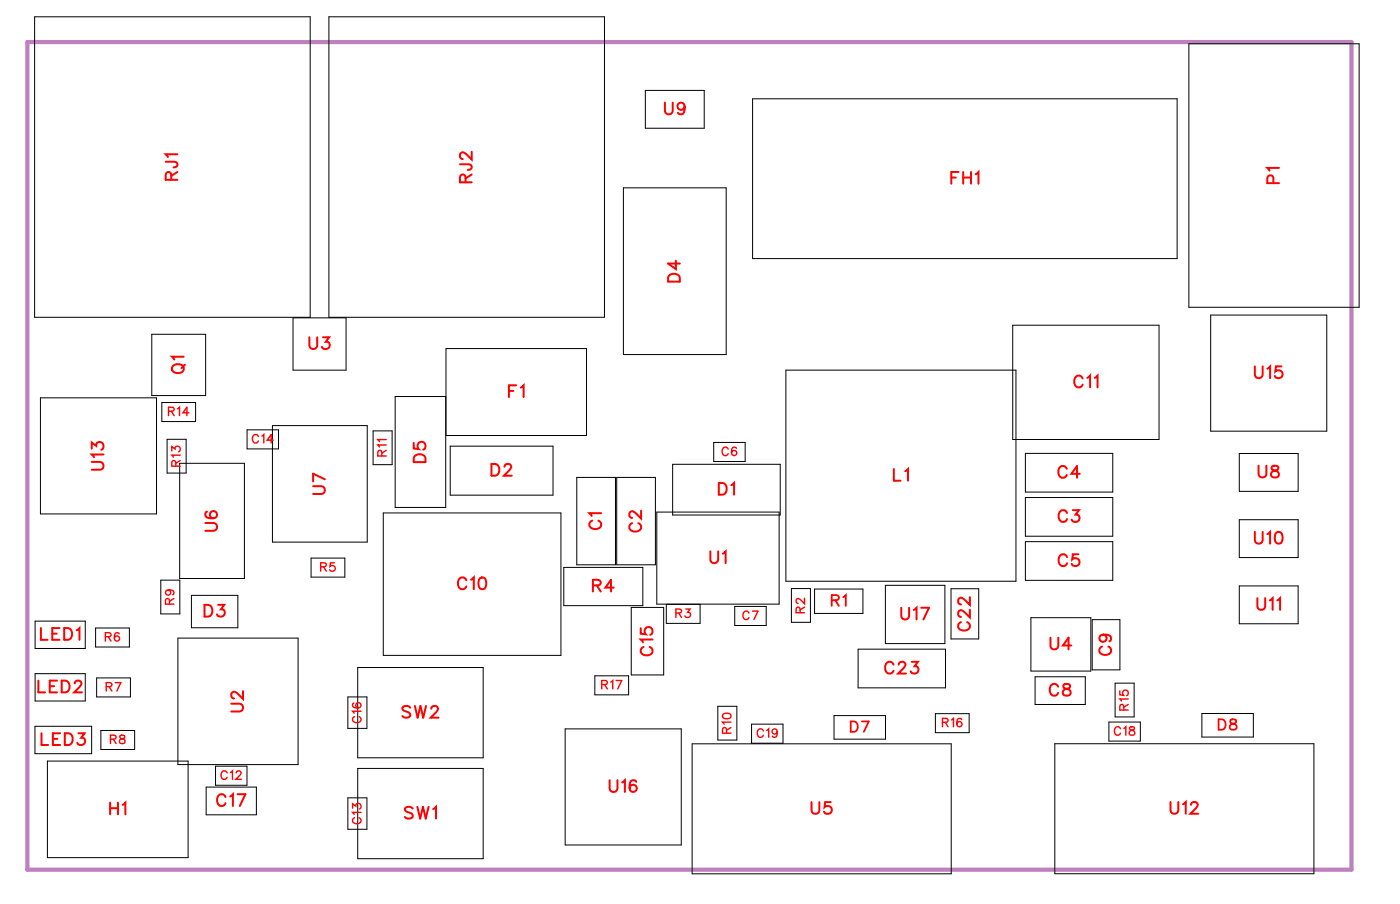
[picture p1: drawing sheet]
<svg xmlns="http://www.w3.org/2000/svg" width="85mm" height="55mm" viewBox="0 0 85 55" stroke-linecap="round" stroke-linejoin="round" font-family="sans-serif">
<path d="M1.7 2.5h80v50h-80z" fill="none" stroke="#bf80bf" stroke-width=".25"/>
<g fill="none" stroke="#000" stroke-width=".06">
<path d="M2.1 1h16.6v18.2h-16.6zM17.7 19.2h3.2v3.2h-3.2zM19.9 1h16.6v18.2h-16.6zM37.7 11.3h6.2v10.1h-6.2zM39 5.5h3.5v2.2h-3.5zM45.5 6h25.6v9.6h-25.6zM61.2 19.6h8.8v7h-8.8zM71.8 2.6h10.3v16h-10.3zM73.1 19h7.1v7h-7.1zM2.1 37.5h3.1v1.7h-3.1zM2.4 24h7.1v7h-7.1zM5.8 37.9h2v1.2h-2z"/>
<path d="M9.2 20.2h3.2v3.7h-3.2zM9.7 35h1.2v2.1h-1.2zM9.8 24.3h2v1.2h-2zM10.1 26.5h1.1v2.1h-1.1zM10.7 38.6h7.3v7.6h-7.3zM10.9 28h3.9v6.9h-3.9zM11.6 36h2.8v1.9h-2.8zM14.9 26h1.9v1.1h-1.9zM16.5 25.7h5.7v7.1h-5.7zM18.8 33.7h2v1.2h-2zM22.5 26h1.2v2.1h-1.2zM23.2 31h10.7v8.6h-10.7z"/>
<path d="M26.9 24h-3v6.7h3v-9.6h8.5v5.2h-8.5M27.2 27h6.2v2.9h-6.2zM34.1 34.3h4.7v2.3h-4.7zM34.8 28.8h2.4v5.3h-2.4zM37.3 28.8h2.3v5.3h-2.3zM38.1 36.7h2v4.1h-2zM39.7 30.9h7.4v5.6h-7.4zM40.3 36.5v1.2h2v-1.2M40.6 28.1h6.5v3h-6.5zM43.1 26.7h1.9v1.2h-1.9zM44.4 36.6h1.9v1.2h-1.9zM47.5 22.4h13.9v12.7h-13.9z"/>
<path d="M47.8 35.6h1.2v2h-1.2zM49.2 35.6h2.9v1.5h-2.9zM51.8 39.2h5.3v2.4h-5.3zM53.5 35.4h3.6v3.5h-3.6zM57.5 35.6h1.6v3h-1.6zM62 27.4h5.2v2.3h-5.2zM62 30.1h5.2v2.3h-5.2zM62 32.7h5.2v2.4h-5.2zM62.3 37.3h3.6v3.2h-3.6zM66 37.4h1.7v3.1h-1.7zM74.9 35.4h3.5v2.3h-3.5zM74.9 31.4h3.5v2.3h-3.5z"/>
<path d="M74.9 27.4h3.5v2.3h-3.5zM2.1 43.9h3.4v1.6h-3.4zM2.1 40.7h3.1v1.7h-3.1zM2.9 46h8.5v5.8h-8.5zM5.8 41h2.1v1.1h-2.1zM6.1 44.1h2v1.2h-2zM12.5 47.6h3v1.6h-3zM13 46.3h1.9v1.1h-1.9zM21 48.2h1.2v1.9h-1.2zM21 42.1h1.2v1.9h-1.2zM21.6 40.3h7.6v5.5h-7.6zM21.6 46.4h7.6v5.5h-7.6z"/>
<path d="M34.1 44h7.1v7h-7.1zM35.9 40.8h2.1v1.2h-2.1zM41.8 44.9h15.7v7.9h-15.7zM43.4 42.7h1.1v2h-1.1zM45.4 43.7h1.9v1.2h-1.9zM50.4 43.2h3.1v1.5h-3.1zM56.5 43.1h2.1v1.2h-2.1zM62.5 40.9h3.1v1.7h-3.1zM63.7 44.9h15.7v7.9h-15.7zM67 43.6h1.9v1.2h-1.9zM67.4 41.3h1.1v2h-1.1zM72.6 43.1h3.1v1.4h-3.1z"/>
</g>
<g fill="none" stroke="#f00" stroke-width=".12">
<path d="M10 9.8h.7v.2l-.2 .1M10.3 10.9v-.4l-.2-.1-.1 .2v.3h.7M10.7 9.3h-.7l.1 .2M10.7 10.4l-.4 .2M27.8 9.9l.6 .1 .1 .2-.2 .1M28.1 11v-.4l-.2-.1-.1 .2v.3h.7M28.5 9.2v.4l-.3-.3-.3-.1-.1 .1v.2l.2 .1M28.5 10.5l-.4 .3M40.2 6.2v.5l.2 .2 .2-.1v-.6M40.5 16.6l.1-.1 .4 .1 .1 .4h-.7zM40.8 15.8v.5l-.4-.4h.7M41.4 6.4a.22 .22 0 0 1-.3 .2 .22 .22 0 0 1-.1-.3 .22 .22 0 0 1 .3 0l.1 .1a.34 .34 0 0 1-.3 .5l-.1-.1"/>
<path d="M57.5 10.7h.2M57.9 10.4h-.4v.7M58.2 10.7h.5M58.2 10.4v.7M58.7 10.4v.7M58.9 10.5l.2-.1v.7M76.9 11.1v-.4l-.3-.1v.5h.7M77.3 10.1h-.7l.1 .2M2.5 37.9v.8h.4M3.2 38.3h.2M3.6 37.9h-.4v.8h.4M3.9 37.9h.2a.38 .38 0 0 1 .3 .4 .38 .38 0 0 1-.3 .4h-.2z"/>
<path d="M4.6 38.1l.2-.2v.8M5.5 27.9h.6l.2 .2-.1 .2-.7 .1M5.5 27.1v-.4l.3 .2a.24 .24 0 0 1 .4-.1 .24 .24 0 0 1-.1 .4M6.3 27.5h-.8l.2 .1M10.5 22.1a.35 .35 0 0 1 .4-.1 .35 .35 0 0 1 .2 .4 .33 .33 0 0 1-.5 .1 .33 .33 0 0 1-.1-.4zM11.1 21.6h-.7l.1 .1M11.2 22l-.2 .2M12.4 36.5h.2a.38 .38 0 0 1 .2 .4 .38 .38 0 0 1-.2 .3h-.2zM12.4 31.6h.5l.2 .2-.1 .2-.6 .1M12.5 30.9h-.1a.35 .35 0 0 0 .3 .5 .35 .35 0 0 0 .4-.3 .22 .22 0 0 0-.2-.2 .22 .22 0 0 0-.2 .2 .22 .22 0 0 0 .2 .2M13.2 36.5h.3l-.2 .3a.24 .24 0 0 1 .2 .4 .24 .24 0 0 1-.4-.1M18.7 20.4v.5l.2 .2 .2-.1 .1-.6"/>
<path d="M18.9 29.4h.5l.2 .2-.1 .2h-.6M19.5 20.4h.4l-.2 .2a.24 .24 0 0 1 .2 .4 .25 .25 0 0 1-.5 0M19.6 29l-.7-.4v.5M25 26.8v.3h.3a.25 .25 0 0 1 0-.3 .25 .25 0 0 1 .4 0 .25 .25 0 0 1-.1 .4M25.1 27.5l.2-.1 .3 .1 .1 .4h-.7zM28.2 35.1a.26 .26 0 0 0-.3-.2 .26 .26 0 0 0-.2 .3v.1a.26 .26 0 0 0 .2 .3 .26 .26 0 0 0 .3-.2M28.5 35l.1-.1v.7M29 34.9h.1a.37 .37 0 0 1 .3 .3 .37 .37 0 0 1-.3 .4 .45 .45 0 0 1-.1-.7zM29.7 28h.2a.38 .38 0 0 1 .3 .4 .38 .38 0 0 1-.3 .3h-.2zM30.5 28.2l.1-.2h.2l.1 .2-.1 .2-.4 .3h.5M30.7 23.6h.3M31.2 23.3h-.5v.7"/>
<path d="M31.5 23.4l.1-.1v.7M35.8 31.5a.26 .26 0 0 0-.2 .3 .26 .26 0 0 0 .3 .2h.2a.26 .26 0 0 0 .2-.2 .26 .26 0 0 0-.1-.3M35.8 35.4l.4-.1 .1-.1-.2-.2h-.3v.7M36.1 35.4l.2 .3M36.3 31h-.7l.1 .2M37.1 35.5h-.5l.3-.5v.7M38.2 31.6a.26 .26 0 0 0-.2 .3 .26 .26 0 0 0 .3 .2h.2a.26 .26 0 0 0 .2-.2 .26 .26 0 0 0-.1-.3M38.7 37.9v.4h.3a.25 .25 0 0 1 0-.4 .25 .25 0 0 1 .4 .1 .25 .25 0 0 1-.1 .4M38.7 30.9v.4l-.3-.3-.2-.1-.2 .1v.2l.2 .1M38.9 39.1a.26 .26 0 0 0-.2 .3 .26 .26 0 0 0 .3 .2h.2a.26 .26 0 0 0 .2-.2 .26 .26 0 0 0-.1-.3M39.4 38.6h-.7l.1 .2M42.9 33.3v.5l.2 .2 .3-.1v-.6"/>
<path d="M43.4 29.2h.3a.38 .38 0 0 1 .2 .3 .38 .38 0 0 1-.2 .4h-.3zM43.7 33.4l.1-.1v.7M44.2 29.3l.2-.1v.7M54 28.3v.7h.4M54.5 36.7v.5l.2 .2 .2-.1v-.6M54.7 28.5l.2-.2v.7M55.1 40h.4l-.2 .3a.24 .24 0 0 1 .1 .3 .24 .24 0 0 1-.4 0M55.2 36.9l.2-.2v.7M55.7 36.7h.4l-.3 .7M58.1 37.6a.26 .26 0 0 0-.2 .3 .26 .26 0 0 0 .3 .2h.1a.26 .26 0 0 0 .3-.2 .26 .26 0 0 0-.2-.3M58.6 36.8v.5l-.3-.3-.3-.1-.1 .1v.1l.2 .2M58.6 36.1v.4l-.3-.3-.3-.1-.1 .1v.2l.2 .1"/>
<path d="M63.5 38.5v.5l.2 .2 .2-.1v-.6M64.5 28.3a.26 .26 0 0 0-.3-.1 .26 .26 0 0 0-.3 .2v.2a.26 .26 0 0 0 .3 .3 .26 .26 0 0 0 .3-.2M64.5 31a.26 .26 0 0 0-.3-.2 .26 .26 0 0 0-.2 .3v.2a.26 .26 0 0 0 .2 .2 .26 .26 0 0 0 .3-.1M64.5 33.7a.26 .26 0 0 0-.3-.2 .26 .26 0 0 0-.2 .3v.1a.26 .26 0 0 0 .2 .3 .26 .26 0 0 0 .3-.2M64.7 39h-.5l.4-.5v.7M64.8 30.8h.4l-.2 .3a.24 .24 0 0 1 .2 .4 .25 .25 0 0 1-.5-.1M65.2 33.5h-.4v.3a.25 .25 0 0 1 .4 0 .25 .25 0 0 1-.1 .4 .25 .25 0 0 1-.4-.1M65.2 28.6h-.5l.4-.4v.7M65.4 22.9a.26 .26 0 0 0-.3-.2 .26 .26 0 0 0-.2 .3v.1a.26 .26 0 0 0 .2 .3 .26 .26 0 0 0 .3-.2M65.7 22.8l.2-.1v.7M66.1 22.8l.2-.1v.7M66.6 39.1a.26 .26 0 0 0-.2 .3 .26 .26 0 0 0 .3 .2h.2a.26 .26 0 0 0 .2-.2 .26 .26 0 0 0-.1-.3"/>
<path d="M66.7 38.3a.22 .22 0 0 1 .1 .3 .22 .22 0 0 1-.3 .1 .22 .22 0 0 1 0-.3l.2-.1a.34 .34 0 0 1 .4 .3l-.1 .1M75.8 32.1v.5l.2 .2 .3-.1v-.6M75.8 22.1v.5l.2 .2 .3-.1v-.6M76 36.1v.5l.2 .2 .2-.1v-.6M76 28.1v.5l.2 .2 .3-.1v-.6M76.6 32.3l.1-.2v.7M76.6 22.3l.1-.2v.7M76.7 36.3l.2-.2v.7M76.9 28.2v.2l.3 .1 .1 .1a.24 .24 0 0 1-.3 .3 .24 .24 0 0 1-.2-.3l.4-.3v-.1zM77.1 32.2l.1-.1a.37 .37 0 0 1 .3 .4 .37 .37 0 0 1-.3 .3 .45 .45 0 0 1-.1-.6zM77.2 36.3l.1-.2v.7M77.4 22.1h-.3v.3a.25 .25 0 0 1 .3 0 .25 .25 0 0 1 0 .4 .25 .25 0 0 1-.4-.1"/>
<path d="M2.3 41.1v.7h.4M2.5 44.3v.7h.4M3 41.5h.3M3.2 44.6h.3M3.4 41.1h-.4v.7h.4M3.6 44.3h-.4v.7h.4M3.7 41.1h.3a.38 .38 0 0 1 .2 .4 .38 .38 0 0 1-.2 .3h-.3zM3.9 44.3h.3a.38 .38 0 0 1 .2 .4 .38 .38 0 0 1-.2 .3h-.3zM4.5 41.3l.1-.2h.2l.1 .2-.1 .2-.3 .3h.5M4.7 44.3h.4l-.2 .3a.24 .24 0 0 1 .2 .4 .24 .24 0 0 1-.4-.1M6.7 48.5v.7M6.7 48.8h.4"/>
<path d="M7.1 48.5v.7M7.4 48.6l.2-.1v.7M13.6 48.2a.26 .26 0 0 0-.3-.2 .26 .26 0 0 0-.2 .3v.1a.26 .26 0 0 0 .2 .3 .26 .26 0 0 0 .3-.2M13.9 48.1l.2-.1v.7M14 42.5h.5l.2 .2-.1 .3h-.6M14.4 48h.4l-.3 .7M14.7 41.8v.4l-.4-.3-.2-.1-.1 .1v.2l.1 .1M24.8 42.7l-.2-.1-.3 .1 .1 .2 .4 .3v.1l-.2 .1-.3-.1M24.9 48.8l-.1-.1-.3 .1v.2l.4 .3v.1l-.1 .1-.3-.1M25.1 42.6l.1 .8 .2-.8 .2 .8 .1-.8M25.2 48.7l.2 .8 .2-.8 .1 .8 .2-.8M26.1 42.8l.1-.2h.1l.2 .2-.1 .2-.4 .4h.5"/>
<path d="M26.2 48.9l.1-.2v.8M36.8 47.1v.5l.2 .2 .3-.1v-.6M37.6 47.3l.2-.2v.7M38.4 47.2a.35 .35 0 0 0-.4 .2 .35 .35 0 0 0 .2 .4 .22 .22 0 0 0 .3-.2 .22 .22 0 0 0-.2-.2 .22 .22 0 0 0-.3 .2M49 48.5v.5l.2 .2 .3-.1v-.6M50.2 48.5h-.3l-.1 .3a.25 .25 0 0 1 .4 0 .25 .25 0 0 1 0 .3 .25 .25 0 0 1-.4-.1M54 40.2a.26 .26 0 0 0-.3-.2 .26 .26 0 0 0-.2 .3v.1a.26 .26 0 0 0 .2 .3 .26 .26 0 0 0 .3-.2M54.3 40.2l.1-.2h.2l.1 .1-.1 .3-.3 .3h.4M63.9 41.5a.26 .26 0 0 0-.3-.2 .26 .26 0 0 0-.2 .3v.2a.26 .26 0 0 0 .2 .2 .26 .26 0 0 0 .3-.1M64.3 41.4v.2l.3 .1 .1 .1a.24 .24 0 0 1-.3 .2 .24 .24 0 0 1-.2-.2l.5-.3-.1-.1zM70.7 48.5v.5l.2 .2 .3-.1v-.6M71.5 48.6l.1-.1v.7"/>
<path d="M72 48.6l.1-.1h.1l.2 .1-.1 .2-.4 .4h.5"/>
</g>
<path d="M50.3 36.3l.3-.1 .1-.2h-.4v.6M50.5 36.3l.2 .3M50.9 36.1l.2-.1v.6M51.4 43.6h.2a.34 .34 0 0 1 .2 .3 .34 .34 0 0 1-.2 .3h-.2zM52.1 43.6h.4l-.3 .6M73.6 43.5h.2a.34 .34 0 0 1 .3 .3 .34 .34 0 0 1-.3 .3h-.2zM74.4 43.5v.2a.26 .26 0 0 1 .2 .1 .26 .26 0 0 1 .1 .3h-.3a.26 .26 0 0 1 0-.3 .26 .26 0 0 1 .3-.1v-.2z" fill="none" stroke="#f00" stroke-width=".11"/>
<g fill="none" stroke="#f00" stroke-width=".08">
<path d="M6.4 38.5l.3-.1v-.1l-.3-.1v.5M6.5 38.5l.2 .2M7.2 38.3v-.1a.22 .22 0 0 0-.3 .3 .22 .22 0 0 0 .3 .2 .16 .16 0 0 0-.1-.3 .16 .16 0 0 0-.2 .2M10.2 35.6a.16 .16 0 0 1 .1 .3 .16 .16 0 0 1-.2 0 .16 .16 0 0 1 0-.2h.4l-.1 .2M10.2 24.8h.3v-.1l-.3-.1v.5M10.2 36.5v-.3h-.1l-.1 .3h.5M10.4 24.8l.1 .3M10.4 27.2v-.2l.2 .1a.17 .17 0 0 1 .2-.1 .17 .17 0 0 1 0 .3M10.5 36.2l-.3 .1M10.6 28.2v-.3l-.1-.1-.1 .4h.5M10.7 24.7l.1-.1v.5M10.9 27.5h-.5l.1 .1"/>
<path d="M10.9 27.8l-.3 .2M11.4 24.9h-.3l.2-.3v.5M15.6 26.4a.19 .19 0 0 0-.2-.1 .19 .19 0 0 0-.1 .1v.2a.19 .19 0 0 0 .1 .2 .19 .19 0 0 0 .2-.2M15.8 26.3h.1v.5M16.5 26.6h-.4l.3-.3v.5M19.4 34.2h.3v-.1l-.3-.1v.5M19.5 34.2l.2 .3M20.2 34h-.2l-.1 .2a.18 .18 0 0 1 .3 0 .18 .18 0 0 1 0 .3 .18 .18 0 0 1-.3-.1M23.1 27.5l-.1-.2-.1-.1-.1 .3h.5M23.3 26.9h-.5l.1 .1M23.3 26.6h-.5l.1 .1M23.3 27.2l-.2 .2"/>
<path d="M40.8 37h.3l.1-.1-.4-.1v.5M41 37l.2 .3M41.4 36.8h.3l-.1 .2a.17 .17 0 0 1 .1 .3 .17 .17 0 0 1-.3-.1M44 27.1a.19 .19 0 0 0-.2-.1 .19 .19 0 0 0-.2 .2v.1a.19 .19 0 0 0 .2 .2 .19 .19 0 0 0 .2-.1M44.5 27.1v-.1a.22 .22 0 0 0-.3 .3 .22 .22 0 0 0 .3 .2 .16 .16 0 0 0-.1-.3 .16 .16 0 0 0-.2 .2M45.3 37a.19 .19 0 0 0-.3-.1 .19 .19 0 0 0-.1 .2v.1a.19 .19 0 0 0 .1 .2 .19 .19 0 0 0 .3-.1M45.5 36.9h.3l-.2 .5M48.3 37v-.3h-.1l-.1 .3h.5M48.6 36.1v.4l-.4-.3-.1 .1 .1 .2M48.6 36.7l-.3 .1M6.4 41.5h.3l.1-.2-.4-.1v.5M6.6 41.5l.2 .2"/>
<path d="M6.7 44.7l.3-.1v-.1l-.3-.1v.5M6.8 44.7l.2 .2M7 41.2h.3l-.2 .5M7.3 44.4v.2l.3 .2a.17 .17 0 0 1-.2 .1 .17 .17 0 0 1-.2-.1l.3-.3v-.1zM13.7 46.7a.19 .19 0 0 0-.2-.1 .19 .19 0 0 0-.1 .2v.1a.19 .19 0 0 0 .1 .2 .19 .19 0 0 0 .2-.1M13.9 46.7l.1-.1v.5M14.3 46.7l.1-.1 .2 .1-.4 .4h.4M21.3 48.8v-.2l.2 .1a.17 .17 0 0 1 .3-.1 .17 .17 0 0 1-.1 .3M21.4 42.5h-.1a.22 .22 0 0 0 .3 .3 .22 .22 0 0 0 .1-.3 .16 .16 0 0 0-.2 .1 .16 .16 0 0 0 .1 .2M21.4 49.4a.19 .19 0 0 0-.1 .2 .19 .19 0 0 0 .2 .2h.1a.19 .19 0 0 0 .2-.2 .19 .19 0 0 0-.1-.2M21.4 43.3a.19 .19 0 0 0-.1 .2 .19 .19 0 0 0 .2 .2h.1a.19 .19 0 0 0 .2-.2 .19 .19 0 0 0-.1-.2M21.8 49.1h-.5l.1 .1"/>
<path d="M21.8 43h-.5l.1 .1M36.4 41.4l.2-.1 .1-.1-.3-.1v.5M36.5 41.4l.2 .2M36.9 41.2l.1-.1v.5M37.2 41.1h.4l-.3 .5M43.7 43.2a.25 .25 0 0 1 .3-.1 .25 .25 0 0 1 .1 .3 .25 .25 0 0 1-.3 0 .25 .25 0 0 1-.1-.2zM43.9 44.3v-.3h-.1l-.1 .3h.5M44.2 43.6h-.5l.1 .1M44.2 44l-.3 .1M46.1 44.2a.19 .19 0 0 0-.2-.2 .19 .19 0 0 0-.1 .2v.1a.19 .19 0 0 0 .1 .2 .19 .19 0 0 0 .2-.1M46.3 44.1l.1-.1v.5M47 44.2a.16 .16 0 0 1-.3 .1 .16 .16 0 0 1 0-.2 .16 .16 0 0 1 .2 0v.4h-.2"/>
<path d="M56.9 43.6h.3l.1-.1-.4-.1v.5M57.1 43.6l.2 .3M57.5 43.5l.1-.1v.5M58.1 43.5v-.1a.22 .22 0 0 0-.3 .2 .22 .22 0 0 0 .3 .2 .16 .16 0 0 0-.1-.2 .16 .16 0 0 0-.2 .1M67.7 41.7v.3h.2a.18 .18 0 0 1 0-.3 .18 .18 0 0 1 .2 .1 .18 .18 0 0 1 0 .2M67.7 44a.19 .19 0 0 0-.2-.1 .19 .19 0 0 0-.2 .2v.1a.19 .19 0 0 0 .2 .2 .19 .19 0 0 0 .2-.1M67.9 44l.1-.1v.5M67.9 42.9v-.3h-.1l-.1 .3h.5M68.2 42.2h-.5l.1 .2M68.2 42.6l-.3 .1M68.3 43.9v.2a.21 .21 0 0 1 .2 0 .21 .21 0 0 1 0 .3h-.3v-.2l.3-.2v-.1z"/>
</g>
<g font-size="1.2" fill="#fff">
<text x="11" y="10.9" transform="rotate(-90 11 10.9)">RJ1</text>
<text x="28.8" y="11.1" transform="rotate(-90 28.8 11.1)">RJ2</text>
<text x="40.1" y="7.2">U9</text>
<text x="57.4" y="11.4">FH1</text>
<text x="77.6" y="11.1" transform="rotate(-90 77.6 11.1)">P1</text>
<text x="41.4" y="17.1" transform="rotate(-90 41.4 17.1)">D4</text>
<text x="11.4" y="22.6" transform="rotate(-90 11.4 22.6)">Q1</text>
<text x="18.6" y="21.4">U3</text>
<text x="64.8" y="23.7">C11</text>
<text x="75.8" y="23.1">U15</text>
<text x="6.6" y="28.4" transform="rotate(-90 6.6 28.4)">U13</text>
<text x="19.9" y="29.9" transform="rotate(-90 19.9 29.9)">U7</text>
<text x="26" y="28" transform="rotate(-90 26 28)">D5</text>
<text x="29.6" y="29">D2</text>
<text x="30.7" y="24.3">F1</text>
<text x="53.9" y="29.3">L1</text>
<text x="63.9" y="29.2">C4</text>
<text x="76" y="29.1">U8</text>
<text x="13.4" y="32.1" transform="rotate(-90 13.4 32.1)">U6</text>
<text x="27.6" y="35.9">C10</text>
<text x="36.6" y="32" transform="rotate(-90 36.6 32)">C1</text>
<text x="39" y="32.2" transform="rotate(-90 39 32.2)">C2</text>
<text x="42.9" y="34.3">U1</text>
<text x="43.4" y="30.2">D1</text>
<text x="63.9" y="31.8">C3</text>
<text x="63.9" y="34.5">C5</text>
<text x="75.8" y="33.1">U10</text>
<text x="2.4" y="39">LED1</text>
<text x="12.3" y="37.5">D3</text>
<text x="35.8" y="36">R4</text>
<text x="39.7" y="39.7" transform="rotate(-90 39.7 39.7)">C15</text>
<text x="53.4" y="41">C23</text>
<text x="54.4" y="37.7">U17</text>
<text x="58.9" y="38.2" transform="rotate(-90 58.9 38.2)">C22</text>
<text x="63.4" y="39.5">U4</text>
<text x="67.4" y="39.6" transform="rotate(-90 67.4 39.6)">C9</text>
<text x="75.9" y="37.1">U11</text>
<text x="2.3" y="42.1">LED2</text>
<text x="2.4" y="45.3">LED3</text>
<text x="15" y="43" transform="rotate(-90 15 43)">U2</text>
<text x="24.2" y="43.7">SW2</text>
<text x="63.4" y="42.3">C8</text>
<text x="6.6" y="49.5">H1</text>
<text x="13.1" y="49">C17</text>
<text x="24.4" y="49.7">SW1</text>
<text x="36.8" y="48.1">U16</text>
<text x="49" y="49.5">U5</text>
<text x="70.7" y="49.5">U12</text>
</g>
<g font-size="1.1" fill="#fff">
<text x="50.2" y="36.9">R1</text>
<text x="51.3" y="44.5">D7</text>
<text x="73.6" y="44.4">D8</text>
</g>
<g font-size=".9" fill="#fff">
<text x="10.1" y="25.3">R14</text>
<text x="11.1" y="28.2" transform="rotate(-90 11.1 28.2)">R13</text>
<text x="15.2" y="27">C14</text>
<text x="23.5" y="27.6" transform="rotate(-90 23.5 27.6)">R11</text>
<text x="43.6" y="27.7">C6</text>
<text x="19.3" y="34.7">R5</text>
<text x="6.3" y="38.9">R6</text>
<text x="6.4" y="42">R7</text>
<text x="10.7" y="36.5" transform="rotate(-90 10.7 36.5)">R9</text>
<text x="36.3" y="41.8">R17</text>
<text x="40.8" y="37.5">R3</text>
<text x="44.8" y="37.6">C7</text>
<text x="48.8" y="37.1" transform="rotate(-90 48.8 37.1)">R2</text>
<text x="6.6" y="45.1">R8</text>
<text x="13.3" y="47.3">C12</text>
<text x="22" y="43.7" transform="rotate(-90 22 43.7)">C16</text>
<text x="44.4" y="44.3" transform="rotate(-90 44.4 44.3)">R10</text>
<text x="45.7" y="44.8">C19</text>
<text x="56.9" y="44.1">R16</text>
<text x="67.3" y="44.6">C18</text>
<text x="68.4" y="42.9" transform="rotate(-90 68.4 42.9)">R15</text>
<text x="22" y="49.8" transform="rotate(-90 22 49.8)">C13</text>
</g>
</svg>
